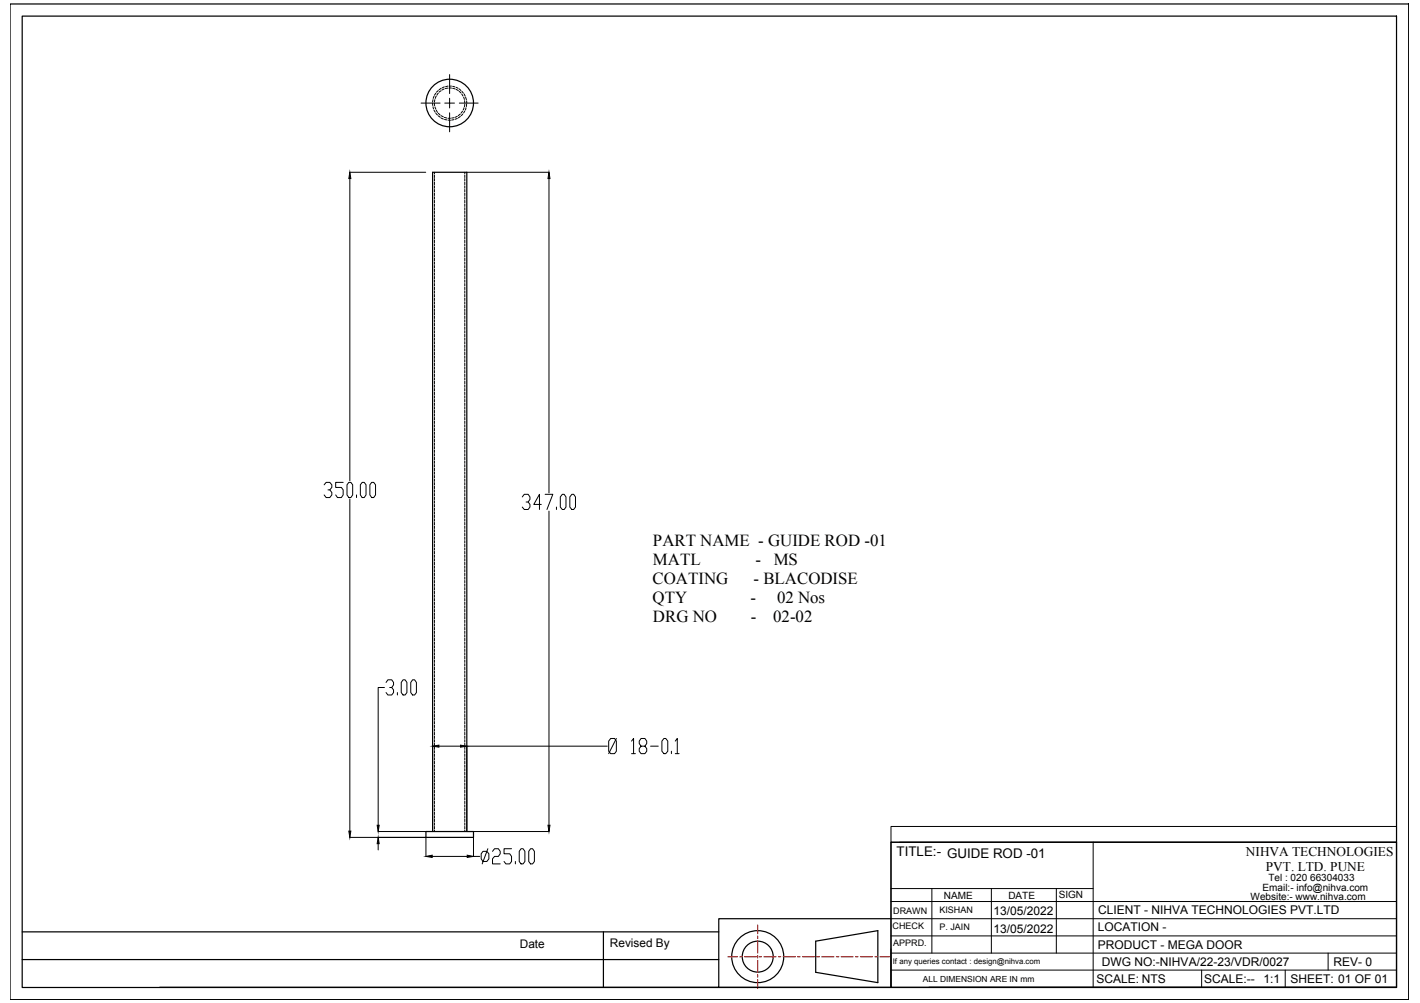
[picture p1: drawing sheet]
<svg xmlns="http://www.w3.org/2000/svg" width="297mm" height="210mm" viewBox="0 0 297 210" stroke-linecap="round" stroke-linejoin="round" font-family="sans-serif">
<!-- layer: 0 -->
<g fill="none" stroke="#000" stroke-width=".25">
<path d="M2.1 .8h292.6v208.4h-292.6zM4.6 3.4h287.5v203.3h-287.5zM89.1 174h9.9v1.2h-9.9zM90.5 174v-137.9h7.1v137.9M186.4 176.3h105.7v30.3h-105.7zM4.6 195h145.8M126.2 195v11.7M170.6 197l13-2.2v10.8l-13-2.1zM186.4 192.3h-36v14.3h-117M4.6 200.8h145.8M150.4 206.6h36M194.3 206.6h97.8"/>
<circle cx="94.1" cy="21.6" r="5"/>
<circle cx="158.5" cy="200.2" r="5.4"/>
<circle cx="158.5" cy="200.2" r="3.2"/>
</g>
<g fill="none" stroke="#000" stroke-width=".21">
<path d="M91.2 19.5l-.3 .4M91.7 19.5l-.3 .4M91.7 19l-.4 .3M92.3 19l-.5 .3M92.3 18.5l-.5 .3M92.9 18.6l-.5 .2M92.9 18.2l-.4 .2M93.7 18l-.5 .1M93.7 18.4l-.5 .1M93.9 18h.5M93.9 18.4h.5M94.1 15.6v4"/>
<path d="M94.7 18.1l.5 .1M94.7 18.5l.5 .1M95.4 18.3l.4 .2M95.4 18.7l.5 .3M96 18.6l.4 .4M96 19.1l.4 .4M96.6 19.7l.2 .4M96.6 19.1l.3 .4M97.1 19.7l.2 .4M73.2 36.1h15.9M73.2 37.4v63.2M88.1 21.6h4"/>
<path d="M90.5 21.6v.5M90.6 20.9l-.1 .5M90.6 22.3l.1 .5M90.8 20.1l-.2 .5M90.8 23.1l.2 .4M90.9 21.6v.5M90.9 36.1v.3M90.9 36.6v.6M90.9 37.4v.5M90.9 38.1v.5M90.9 38.9v.5M90.9 39.7v.5"/>
<path d="M91 20.9l-.1 .5M91 22.4l.2 .4M91.2 23.7l.3 .4M91.3 20.1l-.3 .5M91.3 23.1l.2 .4M91.7 24.2l.4 .3M91.7 23.7l.4 .4M92.3 24.2l.4 .3M92.3 24.7l.4 .2M92.9 24.6l.6 .1M93 25l.5 .1M93.7 25.1l.5 .1"/>
<path d="M93.7 24.8h.5M94.1 20.6v1h-1.1M94.1 23.6v4M94.9 25l-.4 .1M95 24.6l-.5 .1M95.1 21.6h-1v1M95.7 24.8l-.5 .2M95.7 24.3l-.5 .2M96.1 21.6h3.9M96.3 24.4l-.4 .3M96.3 23.9l-.4 .3M96.8 23.3l-.3 .4"/>
<path d="M96.8 23.9l-.3 .3M97 20.3l.1 .5M97.1 22.5l-.2 .5M97.2 21.1v.5M97.2 23.2l-.2 .5M97.2 21.8l-.1 .5M97.2 36.1v.3M97.2 36.6v.6M97.2 37.4v.5M97.2 38.1v.5M97.2 38.9v.5M97.2 39.7v.5"/>
<path d="M97.4 20.3l.2 .6M97.5 22.5l-.1 .5M97.6 21.8v.5M97.6 21.1v.5M97.6 36.1h17.2M114.8 37.4v65.8M90.9 40.4v.5M90.9 41.2v.5M90.9 41.9v.5M90.9 42.7v.5M90.9 43.5v.5M90.9 44.2v.5"/>
<path d="M90.9 44.9v.6M90.9 45.7v.5M90.9 46.5v.5M90.9 47.2v.5M90.9 48v.5M90.9 48.8v.5M90.9 49.5v.5M90.9 50.3v.5M90.9 51v.5M90.9 51.8v.5M90.9 52.5v.5M90.9 53.3v.5"/>
<path d="M90.9 54v.6M90.9 54.8v.5M90.9 55.6v.5M90.9 56.3v.5M90.9 57.1v.5M90.9 57.9v.4M90.9 58.6v.5M90.9 59.3v.5M97.2 40.4v.5M97.2 41.2v.5M97.2 41.9v.5M97.2 42.7v.5"/>
<path d="M97.2 43.5v.5M97.2 44.2v.5M97.2 44.9v.6M97.2 45.7v.5M97.2 46.5v.5M97.2 47.2v.5M97.2 48v.5M97.2 48.8v.5M97.2 49.5v.5M97.2 50.3v.5M97.2 51v.5M97.2 51.8v.5"/>
<path d="M97.2 52.5v.5M97.2 53.3v.5M97.2 54v.6M97.2 54.8v.5M97.2 55.6v.5M97.2 56.3v.5M97.2 57.1v.5M97.2 57.9v.4M97.2 58.6v.5M97.2 59.3v.5M90.9 60.1v.5M90.9 60.9v.5"/>
<path d="M90.9 61.6v.5M90.9 62.4v.5M90.9 63.1v.6M90.9 63.9v.5M90.9 64.7v.5M90.9 65.4v.5M90.9 66.2v.5M90.9 66.9v.5M90.9 67.7v.5M90.9 68.4v.5M90.9 69.2v.5M90.9 70v.5"/>
<path d="M90.9 70.7v.5M90.9 71.5v.5M90.9 72.2v.5M90.9 73v.5M90.9 73.7v.5M90.9 74.5v.5M90.9 75.3v.5M90.9 76v.5M90.9 76.8v.5M90.9 77.5v.5M90.9 78.3v.5M90.9 79.1v.4"/>
<path d="M90.9 79.8v.5M97.2 60.1v.5M97.2 60.9v.5M97.2 61.6v.5M97.2 62.4v.5M97.2 63.1v.6M97.2 63.9v.5M97.2 64.7v.5M97.2 65.4v.5M97.2 66.2v.5M97.2 66.9v.5M97.2 67.7v.5"/>
<path d="M97.2 68.4v.5M97.2 69.2v.5M97.2 70v.5M97.2 70.7v.5M97.2 71.5v.5M97.2 72.2v.5M97.2 73v.5M97.2 73.7v.5M97.2 74.5v.5M97.2 75.3v.5M97.2 76v.5M97.2 76.8v.5"/>
<path d="M97.2 77.5v.5M97.2 78.3v.5M97.2 79.1v.4M97.2 79.8v.5M90.9 80.5v.6M90.9 81.3v.5M90.9 82.1v.5M90.9 82.8v.5M90.9 83.6v.5M90.9 84.4v.5M90.9 85.1v.5M90.9 85.9v.5"/>
<path d="M90.9 86.6v.5M90.9 87.4v.5M90.9 88.1v.5M90.9 88.9v.5M90.9 89.6v.6M90.9 90.4v.5M90.9 91.2v.5M90.9 91.9v.5M90.9 92.7v.5M90.9 93.5v.4M90.9 94.2v.5M90.9 94.9v.5"/>
<path d="M90.9 95.7v.5M90.9 96.5v.5M90.9 97.2v.5M90.9 98v.5M90.9 98.7v.6M90.9 99.5v.5M97.2 80.5v.6M97.2 81.3v.5M97.2 82.1v.5M97.2 82.8v.5M97.2 83.6v.5M97.2 84.4v.5"/>
<path d="M97.2 85.1v.5M97.2 85.9v.5M97.2 86.6v.5M97.2 87.4v.5M97.2 88.1v.5M97.2 88.9v.5M97.2 89.6v.6M97.2 90.4v.5M97.2 91.2v.5M97.2 91.9v.5M97.2 92.7v.5M97.2 93.5v.4"/>
<path d="M97.2 94.2v.5M97.2 94.9v.5M97.2 95.7v.5M97.2 96.5v.5M97.2 97.2v.5M97.2 98v.5M97.2 98.7v.6M97.2 99.5v.5M67.8 101.5l.4-.5h.8l.4 .5v.5l-.4 .5h-.4M69 102.5l.4 .6v.5l-.4 .5h-.8l-.4-.5M71.8 101h-1.6v1h1.2l.4 .5v1.1l-.4 .5h-.8l-.4-.5M73 101h.4l.4 .5v2.1l-.4 .5h-.4l-.4-.5v-2.1z"/>
<path d="M73.2 104.4v69.5M74.6 103.6v.5M75.8 101h.4l.4 .5v2.1l-.4 .5h-.4l-.4-.5v-2.1zM77.8 101h.4l.4 .5v2.1l-.4 .5h-.4l-.4-.5v-2.1zM90.9 100.3v.4M90.9 101v.5M90.9 101.8v.5M90.9 102.5v.5M90.9 103.3v.5M90.9 104v.5M90.9 104.8v.5M90.9 105.6v.5"/>
<path d="M90.9 106.3v.5M90.9 107.1v.5M90.9 107.8v.5M90.9 108.6v.5M90.9 109.3v.5M90.9 110.1v.5M90.9 110.9v.5M90.9 111.6v.5M90.9 112.4v.5M90.9 113.1v.6M90.9 113.9v.5M90.9 114.7v.4"/>
<path d="M90.9 115.4v.5M90.9 116.1v.6M90.9 116.9v.5M90.9 117.7v.5M90.9 118.4v.5M90.9 119.2v.5M90.9 120v.5M97.2 100.3v.4M97.2 101v.5M97.2 101.8v.5M97.2 102.5v.5M97.2 103.3v.5"/>
<path d="M97.2 104v.5M97.2 104.8v.5M97.2 105.6v.5M97.2 106.3v.5M97.2 107.1v.5M97.2 107.8v.5M97.2 108.6v.5M97.2 109.3v.5M97.2 110.1v.5M97.2 110.9v.5M97.2 111.6v.5M97.2 112.4v.5"/>
<path d="M97.2 113.1v.6M97.2 113.9v.5M97.2 114.7v.4M97.2 115.4v.5M97.2 116.1v.6M97.2 116.9v.5M97.2 117.7v.5M97.2 118.4v.5M97.2 119.2v.5M97.2 120v.5M109.2 104l.5-.6h.8l.4 .6v.5l-.4 .6h-.4M110.5 105.1l.4 .5v.5l-.4 .5h-.8l-.5-.5"/>
<path d="M113.2 105.6h-1.5l1.1-2.2v3.2M114 103.4h1.6l-1.2 3.2M114.8 107v65.7M116.4 106.1v.5M117.6 103.4h.4l.4 .6v2.1l-.4 .5h-.4l-.4-.5v-2.1zM119.6 103.4h.4l.4 .6v2.1l-.4 .5h-.4l-.4-.5v-2.1zM90.9 120.7v.5M90.9 121.5v.4M90.9 122.2v.5M90.9 123v.5M90.9 123.7v.5M90.9 124.5v.5"/>
<path d="M90.9 125.3v.5M90.9 126v.5M90.9 126.8v.5M90.9 127.5v.5M90.9 128.3v.5M90.9 129v.5M90.9 129.8v.5M90.9 130.5v.5M90.9 131.3v.5M90.9 132.1v.5M90.9 132.8v.5M90.9 133.6v.5"/>
<path d="M90.9 134.4v.5M90.9 135.1v.5M90.9 135.9v.4M90.9 136.6v.5M90.9 137.4v.5M90.9 138.1v.5M90.9 138.9v.5M90.9 139.6v.6M97.2 120.7v.5M97.2 121.5v.4M97.2 122.2v.5M97.2 123v.5"/>
<path d="M97.2 123.7v.5M97.2 124.5v.5M97.2 125.3v.5M97.2 126v.5M97.2 126.8v.5M97.2 127.5v.5M97.2 128.3v.5M97.2 129v.5M97.2 129.8v.5M97.2 130.5v.5M97.2 131.3v.5M97.2 132.1v.5"/>
<path d="M97.2 132.8v.5M97.2 133.6v.5M97.2 134.4v.5M97.2 135.1v.5M97.2 135.9v.4M97.2 136.6v.5M97.2 137.4v.5M97.2 138.1v.5M97.2 138.9v.5M97.2 139.6v.6M80.4 143.9h-1.3v28.8M80.8 142.8l.3-.5h.8l.4 .5v.5l-.4 .6h-.4"/>
<path d="M81.9 143.9l.4 .5v.5l-.4 .5h-.8l-.3-.5M83.1 144.9v.5M84.3 142.3h.4l.4 .5v2.1l-.4 .5h-.4l-.4-.5v-2.1zM86.3 142.3h.4l.4 .5v2.1l-.4 .5h-.4l-.4-.5v-2.1zM90.5 156.2v17.8M90.9 140.4v.5M90.9 141.2v.5M90.9 141.9v.5M90.9 142.7v.5M90.9 143.4v.5M90.9 144.2v.5M90.9 144.9v.5"/>
<path d="M90.9 145.7v.5M90.9 146.5v.5M90.9 147.2v.5M90.9 148v.5M90.9 148.7v.6M90.9 149.5v.5M90.9 150.2v.5M90.9 151v.5M90.9 151.8v.5M90.9 152.5v.5M90.9 153.3v.5M90.9 154v.5"/>
<path d="M90.9 154.8v.5M90.9 155.6v.5M90.9 156.3v.5M90.9 157.1v.5M90.9 157.8v.5M90.9 158.6v.5M90.9 159.3v.5M91.8 156.2h4.5M97.2 140.4v.5M97.2 141.2v.5M97.2 141.9v.5M97.2 142.7v.5"/>
<path d="M97.2 143.4v.5M97.2 144.2v.5M97.2 144.9v.5M97.2 145.7v.5M97.2 146.5v.5M97.2 147.2v.5M97.2 148v.5M97.2 148.7v.6M97.2 149.5v.5M97.2 150.2v.5M97.2 151v.5M97.2 151.8v.5"/>
<path d="M97.2 152.5v.5M97.2 153.3v.5M97.2 154v.5M97.2 154.8v.5M97.2 155.6v.5M97.2 156.3v.5M97.2 157.1v.5M97.2 157.8v.5M97.2 158.6v.5M97.2 159.3v.5M127 156.2h-29.4v17.8h17.2M127.7 154.5h.9l.3 .6v2.1l-.3 .5h-.9l-.4-.5v-2.1z"/>
<path d="M128.9 154.5l-1.6 3.2M132.1 155.1l.4-.6v3.2M132.1 157.7h.8M134.1 156.2l-.4-.6v-.5l.4-.6h.8l.4 .6v.5l-.4 .6h-.8l-.4 .5v.5l.4 .5h.8l.4-.5v-.5l-.4-.5M136.1 156.2h1.6M138.9 154.5h.4l.4 .6v2.1l-.4 .5h-.4l-.4-.5v-2.1zM140.4 157.2v.5M141.3 155.1l.4-.6v3.2M141.3 157.7h.8M73.2 175.2h15.9M79.1 174h10M79.1 176.6v1.3"/>
<path d="M89.1 175.2v4M90.4 179.2h7.3M90.9 160.1v.5M90.9 160.9v.5M90.9 161.6v.5M90.9 162.4v.5M90.9 163.1v.5M90.9 163.9v.5M90.9 164.6v.5M90.9 165.4v.5M90.9 166.1v.6M90.9 166.9v.5"/>
<path d="M90.9 167.7v.5M90.9 168.4v.5M90.9 169.2v.5M90.9 170v.5M90.9 170.7v.5M90.9 171.4v.5M90.9 172.2v.5M90.9 173v.5M90.9 173.7v.3M97.2 160.1v.5M97.2 160.9v.5M97.2 161.6v.5"/>
<path d="M97.2 162.4v.5M97.2 163.1v.5M97.2 163.9v.5M97.2 164.6v.5M97.2 165.4v.5M97.2 166.1v.6M97.2 166.9v.5M97.2 167.7v.5M97.2 168.4v.5M97.2 169.2v.5M97.2 170v.5M97.2 170.7v.5"/>
<path d="M97.2 171.4v.5M97.2 172.2v.5M97.2 173v.5M97.2 173.7v.3M99 175.2v4h1.4M101 178.2h.8l.5 .5v1l-.5 .6h-.8l-.3-.6v-1zM102.1 177.6l-1.2 3.2M103 178.2l.4-.6h.9l.3 .6v.5l-.3 .5h-.9l-.4 .5v1.1h1.6M107 177.6h-1.6v1.1h1.2l.4 .5v1.1l-.4 .5h-.8l-.4-.5M109 177.6h.4l.4 .6v2.1l-.4 .5h-.4l-.4-.5v-2.1zM111 177.6h.4l.4 .6v2.1l-.4 .5h-.4l-.4-.5v-2.1zM186.4 173h105.7v3.3h-105.7z"/>
<path d="M186.4 176.3v30.3M188.2 176.3h103.9M228.7 176.3v30.3M107.8 180.3v.5M186.4 199.5h105.7M186.4 195.9h105.7M186.4 192.3h105.7M186.4 188.7h105.7M186.4 186h42.3M194.9 186v13.5M207.4 186v13.5M221 186v13.5"/>
<path d="M277.8 199.5v3.5M186.4 203h105.7M251.4 203v3.6M268.8 203v3.6"/>
</g>
<path d="M73.2 36.1l.2 1.3h-.4zM114.8 36.1l.2 1.3h-.4zM90.5 156.2l1.3-.3v.5zM96.3 155.9l1.3 .3-1.3 .2zM73 173.9h.4l-.2 1.3zM79.1 175.2l.2 1.4h-.4zM78.9 172.7h.4l-.2 1.3zM89.1 179.2l1.3-.2v.4zM97.7 179l1.3 .2-1.3 .2zM114.6 172.7h.4l-.2 1.3z" fill="#000" stroke="#000" stroke-width=".21"/>
<g fill="none" stroke="#f00" stroke-width=".25">
<path d="M158.5 193.6v1.8M158.5 195.9v.5M158.5 196.9v2.6M158.5 200v.5M152.3 200.2h1.9M154.8 200.2h.5M155.8 200.2h2.5M158.5 201v2.5M158.5 204v.5M158.5 205v1.9M158.8 200.2h.5M159.8 200.2h2.5"/>
<path d="M162.8 200.2h.5M163.8 200.2h2.6M166.9 200.2h.5M167.9 200.2h2.5M170.9 200.2h.5M171.9 200.2h2.5M174.9 200.2h.6M176 200.2h2.5M179 200.2h.5M180 200.2h2.5M183 200.2h.5M184.1 200.2h1.9"/>
</g>
<g font-size="3.5">
<text x="136.6" y="114.3">PART NAME - GUIDE ROD -01</text>
<text x="136.6" y="118.3">MATL</text>
<text x="158" y="118.3">-</text>
<text x="161.8" y="118.3">MS</text>
<text x="136.5" y="122.3">COATING</text>
<text x="157.6" y="122.3">- BLACODISE</text>
<text x="136.5" y="126.3">QTY</text>
<text x="136.6" y="130.2">DRG NO</text>
<text x="157" y="126.3">-</text>
<text x="157" y="130.2">-</text>
<text x="161.7" y="130.2">02-02</text>
<text x="162.5" y="126.3">02 Nos</text>
</g>
<g font-size="2.8">
<text x="187.6" y="179.2">TITLE:- GUIDE ROD -01</text>
<text x="260.6" y="179.1">NIHVA TECHNOLOGIES</text>
<text x="264.8" y="182.3">PVT. LTD. PUNE</text>
</g>
<g font-size="2.5">
<text x="207.8" y="191.6">13/05/2022</text>
<text x="229.7" y="191.3">CLIENT - NIHVA TECHNOLOGIES PVT.LTD</text>
<text x="207.8" y="195.2">13/05/2022</text>
<text x="229.6" y="194.9">LOCATION -</text>
<text x="108.7" y="198.5">Date</text>
<text x="127.6" y="198.2">Revised By</text>
<text x="229.6" y="198.5">PRODUCT - MEGA DOOR</text>
<text x="230.5" y="202.1">DWG NO:-NIHVA/22-23/VDR/0027</text>
<text x="279" y="202.1">REV- 0</text>
<text x="229.3" y="205.7">SCALE: NTS</text>
<text x="251.9" y="205.7">SCALE:--</text>
<text x="264.3" y="205.7">1:1</text>
<text x="269.9" y="205.7">SHEET: 01 OF 01</text>
</g>
<g font-size="2.1">
<text x="265.3" y="184.4">Tel : 020 66304033</text>
<text x="197.4" y="188.1">NAME</text>
<text x="210.9" y="188.2">DATE</text>
<text x="221.5" y="188">SIGN</text>
<text x="261.6" y="188.4">Website:- www.nihva.com</text>
<text x="264.1" y="186.5">Email:- info@nihva.com</text>
</g>
<g font-size="1.9">
<text x="186.8" y="191.2">DRAWN</text>
<text x="196.5" y="191.1">KISHAN</text>
<text x="186.7" y="194.4">CHECK</text>
<text x="186.8" y="198">APPRD.</text>
<text x="196.5" y="194.7">P. JAIN</text>
</g>
<text font-size="1.8" x="193" y="205.4">ALL DIMENSION ARE IN mm</text>
<text font-size="1.6" x="186.8" y="201.7">If any queries contact : design@nihva.com</text>
</svg>
